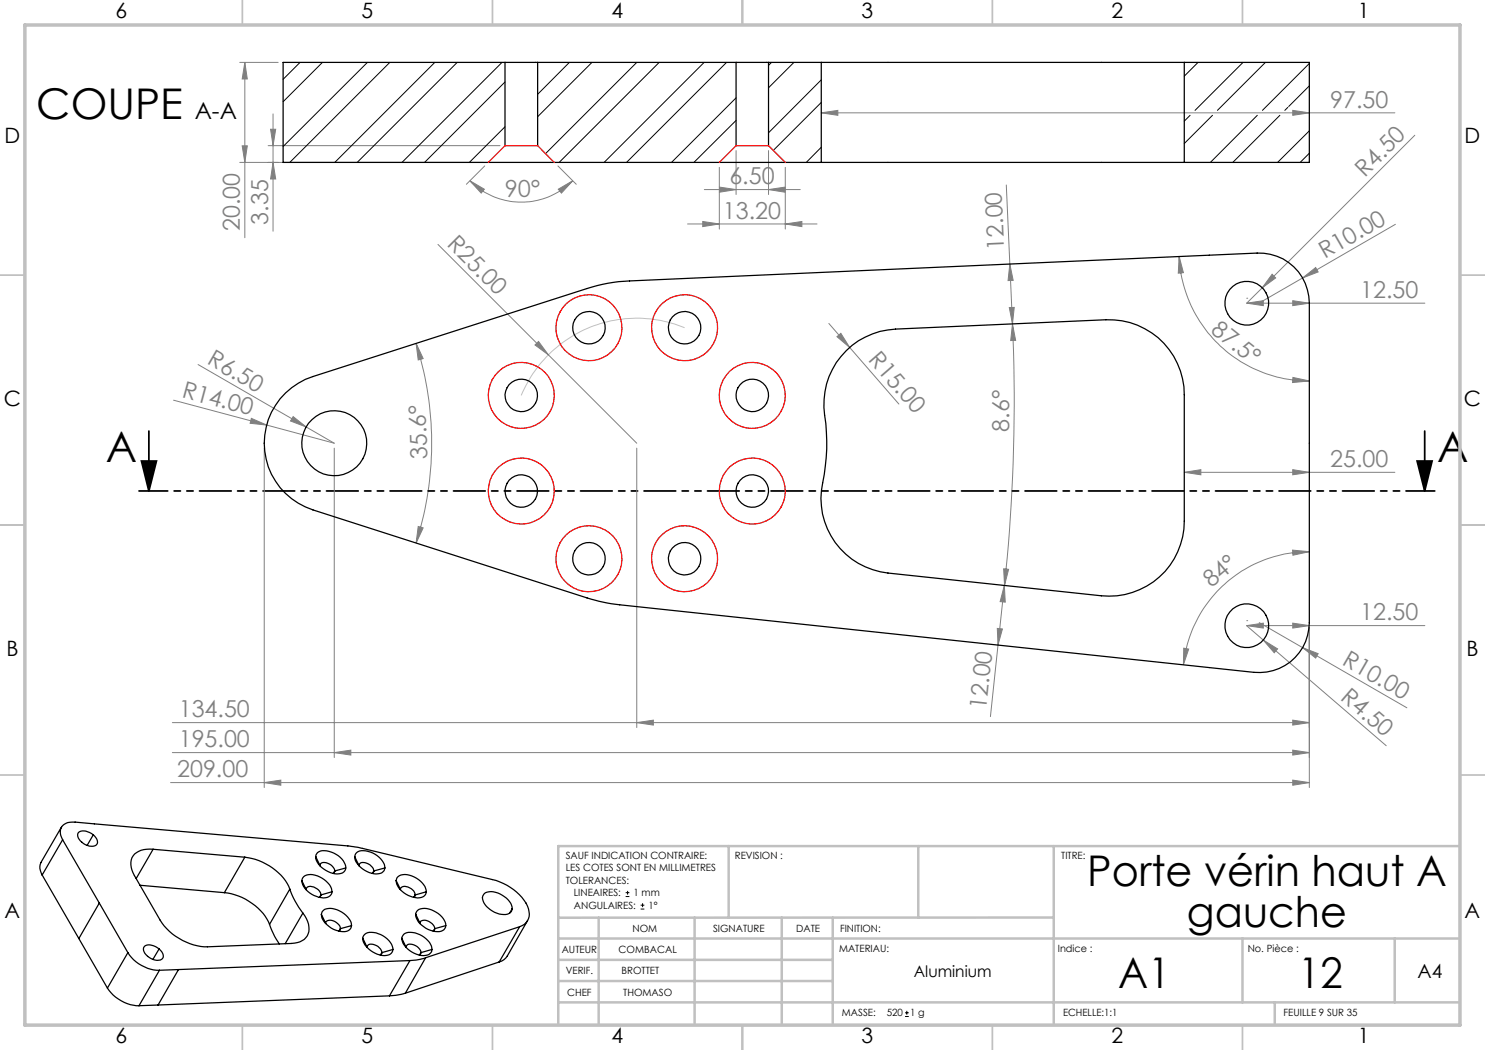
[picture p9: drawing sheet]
<svg xmlns="http://www.w3.org/2000/svg" width="297mm" height="210mm" viewBox="0 0 297 210" stroke-linecap="round" stroke-linejoin="round" font-family="sans-serif">
<path d="M125.1 179.3h.8M125.1 178.5h.8M125.5 178.2v.7M128.1 181.8h.8M128.1 181h.8M128.5 180.6v.8M181 203.3h.8M181 202.6h.8M181.4 202.2v.7" fill="none" stroke="#000" stroke-width=".2"/>
<path d="M28.3 92.2h3l-1.5 6zM29.8 86.2v12M283.4 92.2h3l-1.5 6zM284.9 86.2v12" fill="none" stroke="#000" stroke-width=".35"/>
<g fill="none" stroke="#808080" stroke-width=".2">
<path d="M47.9 12.5h7.7M49 12.5v35M49 12.5l.5 3.3h-1.1zM47.9 32.5h48.8M48.4 29.2h1.1l-.5 3.3zM53.6 29.1h46.4M54.1 25.9h1l-.5 3.2zM54.6 22.8v23.4M54.6 32.5l.5 3.3h-1zM94 36.2l2.9 1.6-.7 .8zM94 36.2a14.5 14.5 0 0 0 20.5 0M96.9 33.2l-3.6 3.7"/>
<path d="M111.6 33.2l3.7 3.7M111.7 37.8l2.8-1.6-2.2 2.4zM140.9 37.9h19.2M143.9 33.5v12.3M143.9 37.4l3.3 .5-3.3 .5zM147.2 30.1v8.8M153.7 37.9l3.3-.5v1zM153.7 30.1v8.8M157.1 33.5v12.3M164.3 22.6l3.3-.5v1zM164.3 22.6h114.7M201.3 37l.7 15.8"/>
<path d="M258.6 22.1l3.3 .5-3.3 .5zM283 27l-30.6 30.6M87.6 48.9l22.1 22.1M137.5 44.8h25.9M140.5 44.3l3.4 .5-3.4 .5zM157.1 44.8l3.3-.5v1zM202 52.8l.6 3.3h-1zM202 52.8l.5 12M235.8 51.3l.9 3.2-1 .1zM235.8 51.3a26.1 26.1 0 0 0 26.1 24.9M249.3 59.6h.1M252.4 57.6l-3.1 3"/>
<path d="M254.4 54.8l.7 .8-2.7 2zM260.5 55.6l2.6-2.1 .5 .9zM260.5 55.6l-8.7 5M279.1 44.9l-18.6 10.7M39.6 72.9l27.3 15.7-13.6-3.6M83.2 68.7l1.4 3-1 .3zM83.2 68.7a65.7 65.7 0 0 1 0 39.9M107 69l.7-.7 2 2.7zM109.7 71l17.7 17.6M165.8 64.7l14 16.1M167.4 67.3l.8-.6 1.7 2.8zM201.9 61.5h.9l-.3 3.3z"/>
<path d="M202.5 64.8l.6 3.3h-1zM202.5 64.8a354.2 354.2 0 0 1-1.6 52.3M249.3 60.6l3.4-.5v1zM249.3 60.6h35.7M258.6 60.1l3.3 .5-3.3 .5zM258.6 75.5l3.3 .7-3.4 .3zM34.7 80l18.6 5M50.3 83.7l3 1.3-3.3-.3zM52.8 89.6v67.9M58.6 83.3l2.6 2.1-3.1-1.2zM66.9 89.6v61.9M127.4 89.6v55.9"/>
<path d="M236.9 94.5l3.3-.6v1.1zM236.9 94.5h42.1M258.6 93.9l3.3 .6-3.3 .5zM83.6 105.3l1 .3-1.4 3zM200.7 113.8l1 .1-.8 3.2zM200.9 117.1l.1 3.3-1-.1zM200.9 117.1l-2.8 26.2M258.5 110l3.4 .3-3.3 .7zM261.9 110.3a25.3 25.3 0 0 0-25.2 22.7M199.5 125.7l1 .1-.9 3.2zM236.7 129.6l1 .2-1 3.2zM249.3 125.1l3.4-.5v1z"/>
<path d="M249.3 124.1h.1M249.3 125.1h35.7M249.3 125.2l3.4 2.8M251.8 124.5l29.6 17.1M252.7 128l2.8 1.8-.7 .8zM252.7 128l24.5 21.1M258.6 124.6l3.3 .5-3.3 .5zM260.5 129.5l3.1 1.2-.5 .9zM261.9 125.5v32M34.1 156.5h227.8M34.5 144.5h227.4M34.5 150.5h227.4"/>
<path d="M52.8 156.5l3.4-.5v1zM66.9 150.5l3.3-.5v1zM127.4 144.5l3.3-.5v1zM258.6 144l3.3 .5-3.3 .5zM258.6 150l3.3 .5-3.3 .5zM258.6 156l3.3 .5-3.3 .5z"/>
</g>
<path d="M136.9 65.5a25 25 0 0 0-32.7 13.6" fill="none" stroke="#c0c0c0" stroke-width=".2"/>
<path d="M287 98.2h-259.2" fill="none" stroke="#000" stroke-width=".35" stroke-dasharray="6.3 1.3 1.3 1.3 1.3 1.3" stroke-dashoffset=".6"/>
<g fill="none" stroke="#c0c0c0" stroke-width=".35">
<path d="M48.5 0v5M98.5 0v5M148.5 0v5M198.5 0v5M248.5 0v5M0 55h5M292 55h5.1M0 105h5M292 105h5.1M0 155h5M292 155h5.1M48.5 205v5.1"/>
<path d="M98.5 205v5.1M148.5 205v5.1M198.5 205v5.1M248.5 205v5.1"/>
</g>
<g fill="none" stroke="#c0c0c0" stroke-width=".5">
<path d="M145.7 169.2v14.3M183.7 169.2v14.3M210.7 169.2v35.5M291.9 169.2h-180.2v35.5M111.9 196.2h54.6M111.9 192h54.6M111.9 187.7h180M119.7 183.5v21.2M138.9 183.5v21.2M156.4 183.5v21.2M166.5 183.5v21.2M210.7 183.5h-98.8"/>
<path d="M248.5 187.7v12.8M278.9 187.7v12.8M111.9 200.5h180M255 200.5v4.2"/>
</g>
<path d="M5 5h287v200h-287z" fill="none" stroke="#c0c0c0" stroke-width=".7"/>
<path d="M283.4 92.2h3l-1.5 6zM28.3 92.2h3l-1.5 6z" fill="#000"/>
<g fill="#808080">
<path d="M107 69l.7-.7 2 2.7z"/>
<path d="M167.4 67.3l.8-.6 1.7 2.8z"/>
<path d="M58.6 83.3l2.6 2.1-3.1-1.2z"/>
<path d="M50.3 83.7l3 1.3-3.3-.3z"/>
<path d="M260.5 55.6l2.6-2.1 .5 .9z"/>
<path d="M254.4 54.8l.7 .8-2.7 2z"/>
<path d="M252.7 128l2.8 1.8-.7 .8z"/>
<path d="M260.5 129.5l3.1 1.2-.5 .9z"/>
<path d="M258.6 93.9l3.3 .6-3.3 .5zM236.9 94.5l3.3-.6v1.1zM258.6 60.1l3.3 .5-3.3 .5zM249.3 60.6l3.4-.5v1z"/>
<path d="M157.1 44.8l3.3-.5v1zM140.5 44.3l3.4 .5-3.4 .5z"/>
<path d="M94 36.2l2.9 1.6-.7 .8zM111.7 37.8l2.8-1.6-2.2 2.4z"/>
<path d="M258.5 110l3.4 .3-3.3 .7zM236.7 129.6l1 .2-1 3.2z"/>
<path d="M200.9 117.1l.1 3.3-1-.1zM199.5 125.7l1 .1-.9 3.2z"/>
<path d="M200.7 113.8l1 .1-.8 3.2zM202.5 64.8l.6 3.3h-1z"/>
<path d="M49 12.5l.5 3.3h-1.1zM48.4 29.2h1.1l-.5 3.3zM54.1 25.9h1l-.5 3.2zM54.6 32.5l.5 3.3h-1z"/>
<path d="M83.6 105.3l1 .3-1.4 3zM83.2 68.7l1.4 3-1 .3z"/>
<path d="M202 52.8l.6 3.3h-1zM201.9 61.5h.9l-.3 3.3z"/>
<path d="M235.8 51.3l.9 3.2-1 .1zM258.6 75.5l3.3 .7-3.4 .3z"/>
<path d="M127.4 144.5l3.3-.5v1zM258.6 144l3.3 .5-3.3 .5zM249.3 125.1l3.4-.5v1zM258.6 124.6l3.3 .5-3.3 .5zM66.9 150.5l3.3-.5v1zM258.6 150l3.3 .5-3.3 .5zM52.8 156.5l3.4-.5v1zM258.6 156l3.3 .5-3.3 .5z"/>
<path d="M143.9 37.4l3.3 .5-3.3 .5zM153.7 37.9l3.3-.5v1zM164.3 22.6l3.3-.5v1zM258.6 22.1l3.3 .5-3.3 .5z"/>
</g>
<g fill="none" stroke="#000" stroke-width=".25">
<path d="M101 12.5h6.5M101 12.5h-44.4v20h107.7M101 12.5v16.6M107.5 12.5v16.6M107.5 12.5h39.7M147.2 12.5h6.5M147.2 12.5v16.6M153.7 12.5v16.6M153.7 12.5h10.6M164.3 12.5h72.6M164.3 12.5v20M236.9 12.5v20"/>
<path d="M236.9 12.5h25v20h-25M164.3 32.5h72.6M57.1 78.6a14.4 14.4 0 0 1 5.5-3.3l54.8-17.6a30.8 30.8 0 0 1 8.5-1.5l125.5-5.6a10 10 0 0 1 10.5 10v63.9a10 10 0 0 1-11.1 10l-126.9-13.5a33.5 33.5 0 0 1-6.5-1.4l-54.8-17.6a14 14 0 0 1-5.5-23.4zM169.3 70.1a15.2 15.2 0 0 1 9.8-4.3l42.1-1.8a15 15 0 0 1 15.7 14.9v25.3a15 15 0 0 1-16.6 15l-42.7-4.6a15 15 0 0 1-13.1-18 40.6 40.6 0 0 0 .3-15.1 14.8 14.8 0 0 1 4.5-11.4zM8.4 175l13.1 22.6M12.3 165.4l-4.1 7.1a2.52 2.52 0 0 0 .2 2.5M12.5 167.9a2.14 2.14 0 0 1-.2-2.4 2.14 2.14 0 0 1 2.2-1.1l55.4 4.8 1.9 .3 26.7 6.4a10.3 10.3 0 0 1 7.2 5.8 2.7 2.7 0 0 1-1.8 3.6M12.5 167.9l7.4 12.7M12.5 167.9l-4.1 7.1M15.7 166.5a2.58 2.58 0 0 1 3.5 1.1 .99 .99 0 0 1 .2 1.2 .99 .99 0 0 1-1.2 .5 2.99 2.99 0 0 1-2.7-2.3zM18.7 167l-1.3 2.1M28 177.1l16.9 1.4"/>
<path d="M30.6 169.9a4 4 0 0 0-4.2 1.6l-.2 1.5 .4 1.5 5.4 9.5a11.8 11.8 0 0 0 9.5 5.4l16.8-.7a3.4 3.4 0 0 0 3.5-2.4l-.1-1.5-.4-1.1-.7-1.1M30.6 169.9l18.4 1.5M30.6 169.9l-3.4 5.8M44.9 178.5a11.4 11.4 0 0 1 9 6.4M49 171.4a11.2 11.2 0 0 1 9 6.4M49 171.4l-4.1 7.1M58 177.8a17.3 17.3 0 0 0 2.6 4.8M58 177.8l-4.1 7.1M60.4 176.1a1.64 1.64 0 0 1 2.1-1.2 4.5 4.5 0 0 1 3.9 3.5M60.4 176.1a4.4 4.4 0 0 0 5.4 3.2 1.18 1.18 0 0 0 .6-.9M60.4 176.1l.8 1.8M61.2 177.9l.1-.2a1.47 1.47 0 0 1 2.1 .1l.5 .4 .3 .8"/>
<path d="M61.2 177.9h.1M63.1 171.3a4.1 4.1 0 0 0 3.4 3.4 1.86 1.86 0 0 0 2.6-1.1M63.1 171.3a1.6 1.6 0 0 1 2.2-1.1 4.3 4.3 0 0 1 3.8 3.4M63.1 171.3l.9 1.8M64 173.1a.82 .82 0 0 1 1.2-.6 2.2 2.2 0 0 1 1.8 1.7M64 173.1v.1M64.2 179l-.3 .5M64.2 179l-.3 .4M66.4 178.4l-2.2 .6M67 174.2l-.4 .5M67 174.2l-.3 .5M69.1 173.6l-2.1 .6"/>
<path d="M70.9 171.3a1.6 1.6 0 0 1 2.2-1.1 4.6 4.6 0 0 1 3.8 3l.1 .4M70.9 171.3a4.2 4.2 0 0 0 3.4 3.4 1.86 1.86 0 0 0 2.7-1.1M70.9 171.3l.9 1.8M71.8 173.1a.82 .82 0 0 1 1.2-.6 2.2 2.2 0 0 1 1.8 1.7M71.8 173.1v.1M74.8 174.2l-.4 .5M74.8 174.2l-.3 .5M77 173.6l-2.2 .6M79.2 176.1a1.64 1.64 0 0 1 2.2-1.2 4.5 4.5 0 0 1 3.9 3.5M79.2 176.1a4.5 4.5 0 0 0 4.3 3.5h.4a1.34 1.34 0 0 0 1.4-1.2M79.2 176.1l.9 1.8M80.1 177.9v-.2a1.51 1.51 0 0 1 2.2 .1l.5 .4 .2 .8"/>
<path d="M80.1 177.9h.1M83 179l-.3 .5M83 179l-.2 .4M85.3 178.4l-2.3 .6M96.9 178.7a4.1 4.1 0 0 1 5 1.6 1.44 1.44 0 0 1-.4 2.5 4.6 4.6 0 0 1-5-3 1.2 1.2 0 0 1 .4-1.1zM19.9 180.6l5.7 9.9M19.9 180.6l-4.1 7.1M21.5 197.6a7.9 7.9 0 0 0 6.3 3.5M25.6 190.5a7.7 7.7 0 0 0 6.3 3.6M25.6 190.5l-4.1 7.1M28.9 189.3a2.27 2.27 0 0 1 2.9 .5 1.32 1.32 0 0 1 .5 2.1 2.85 2.85 0 0 1-3.6-2.1zM31.8 189.8l-1.2 2.1"/>
<path d="M31.9 194.1l-4.1 7M35.7 193.9l-4.1 7.1M53.9 184.9l1 2.4 .9 1.5M60.6 182.6l-3.6 6.1M64.3 182.9a1.46 1.46 0 0 1 1.7-1.2 4.8 4.8 0 0 1 4.3 3.1v.3M64.3 182.9a4.1 4.1 0 0 0 3.4 3.3 1.89 1.89 0 0 0 2.5-.8l.1-.3M64.3 182.9l.8 1.7M65.1 184.6a1.17 1.17 0 0 1 1.9-.3l.8 .7 .3 .7M65.1 184.6v.1M68.1 185.7l-.3 .5M70.3 185.1l-2.2 .6M72.6 187.7a1.6 1.6 0 0 1 2.2-1.2 4.4 4.4 0 0 1 3.8 3.4"/>
<path d="M72.6 187.7a4.2 4.2 0 0 0 3.4 3.3 1.87 1.87 0 0 0 2.6-1.1M72.6 187.7l.8 1.7M73.4 189.4a.82 .82 0 0 1 1.2-.5 2.2 2.2 0 0 1 1.8 1.6M73.4 189.4v.1M76.4 190.5l-.3 .5M77.9 199.2l-46.3 1.8M78.6 189.9l-2.2 .6M80.4 187.7a1.6 1.6 0 0 1 2.1-1.2 4.4 4.4 0 0 1 3.9 3.4M80.4 187.7a4.5 4.5 0 0 0 4.3 3.4h.4a1.34 1.34 0 0 0 1.3-1.2M80.4 187.7l.8 1.7M81.1 198.6l-1.9 .5-1.3 .1M81.2 189.4a.82 .82 0 0 1 1.2-.5 2.08 2.08 0 0 1 1.8 1.6"/>
<path d="M81.2 189.4v.1M82 192.1l-50.1 2M82 192.1l-4.1 7.1M83.1 182.9a1.41 1.41 0 0 1 1.8-1.2 4.8 4.8 0 0 1 4.2 3.1v.3M83.1 182.9a3.9 3.9 0 0 0 2.9 3.1 2.26 2.26 0 0 0 3.1-.6v-.3M83.1 182.9l.9 1.7M84 184.6a.95 .95 0 0 1 1.5-.4l.9 .5 .4 .5 .2 .5M84 184.6v.1M84.2 190.5l-.3 .5M85.1 191.5l-1.8 .5-1.3 .1M85.1 191.5l-4 7.1M86.4 189.9l-2.2 .6"/>
<path d="M87 185.7l-.4 .5M87 185.7l-.3 .5M89.1 185.1l-2.1 .6M99.8 192.4l-18.7 6.2M102.4 181.7l-.5 .9M103.9 185.3l-18.8 6.2M103.9 185.3l-4.1 7.1M105.5 184.1l-4.1 7.2a2.74 2.74 0 0 1-1.6 1.1M31.6 201l-3.8 .1"/>
<circle cx="104.3" cy="79.1" r="3.2"/>
<circle cx="117.8" cy="65.6" r="3.2"/>
<circle cx="136.9" cy="65.6" r="3.2"/>
<circle cx="150.5" cy="79.1" r="3.3"/>
<circle cx="249.4" cy="60.6" r="4.4"/>
<circle cx="66.9" cy="88.6" r="6.5"/>
<circle cx="104.3" cy="98.2" r="3.2"/>
<circle cx="150.5" cy="98.2" r="3.3"/>
<circle cx="117.8" cy="111.7" r="3.3"/>
<circle cx="136.9" cy="111.7" r="3.2"/>
<circle cx="249.4" cy="125.1" r="4.4"/>
</g>
<g fill="none" stroke="#f00" stroke-width=".25">
<path d="M97.6 32.5l3.4-3.4h6.5l3.3 3.4M143.9 32.5l3.3-3.4h6.5l3.4 3.4"/>
<circle cx="104.2" cy="79.1" r="6.6"/>
<circle cx="117.8" cy="65.5" r="6.6"/>
<circle cx="136.9" cy="65.5" r="6.6"/>
<circle cx="150.5" cy="79.1" r="6.6"/>
<circle cx="104.2" cy="98.2" r="6.6"/>
<circle cx="150.5" cy="98.2" r="6.6"/>
<circle cx="117.8" cy="111.8" r="6.6"/>
<circle cx="136.9" cy="111.7" r="6.6"/>
</g>
<g fill="none" stroke="#000" stroke-width=".2">
<path d="M60 12.5l-3.4 3.4M64.5 12.5l-7.9 7.8M73.5 12.5l-16.9 16.8M78 12.5l-20 20M87 12.5l-20 20M91.4 12.5l-20 20M100.4 12.5l-20 20M101 16.4l-16.1 16.1M113.9 12.5l-6.4 6.4M118.4 12.5l-10.9 10.8M127.4 12.5l-18.3 18.2M131.8 12.5l-20 20"/>
<path d="M140.8 12.5l-20 20M145.3 12.5l-20 20M147.2 19.6l-12.9 12.9M154.3 12.5l-.6 .6M158.8 12.5l-5.1 5.1M164.3 16l-10.6 10.6M239.6 12.5l-2.7 2.7M248.6 12.5l-9.6 9.6M253.1 12.5l-9.6 9.6M261.9 17.2l-4.2 4.1M261.9 12.7l-9.4 9.4M101 25.4l-7.1 7.1"/>
<path d="M147.2 24.1l-8.4 8.4M164.3 29.4l-3 3.1M164.3 20.5l-9.6 9.6M238 23.1l-1.1 1.1M242.5 23.1l-5.6 5.6M251.5 23.1l-9.4 9.4M256 23.1l-9.4 9.4M257.6 21.5l-.6 .6M261.9 26.2l-6.4 6.3M261.9 30.6l-1.9 1.9"/>
</g>
<g font-size="8.5">
<text x="7.3" y="23.8">COUPE</text>
<text x="21.1" y="92.5">A</text>
<text x="287.4" y="92.5">A</text>
<text x="217.5" y="177.2">Porte vérin haut A</text>
<text x="237.4" y="185.3">gauche</text>
<text x="223.6" y="197.5">A1</text>
<text x="259.7" y="197.5">12</text>
</g>
<text font-size="4.7" x="38.9" y="23.8">A-A</text>
<g font-size="4.7" fill="#808080">
<text x="266.1" y="21.5">97.50</text>
<text x="272.9" y="35.6" transform="rotate(-45 272.9 35.6)">R4.50</text>
<text x="101.1" y="39.5" transform="rotate(-1 101.1 39.5)">90°</text>
<text x="145.9" y="36.9">6.50</text>
<text x="48" y="46.2" transform="rotate(-90 48 46.2)">20.00</text>
<text x="53.6" y="44.9" transform="rotate(-90 53.6 44.9)">3.35</text>
<text x="144.6" y="43.8">13.20</text>
<text x="89.2" y="49.1" transform="rotate(45 89.2 49.1)">R25.00</text>
<text x="200.8" y="49.9" transform="rotate(-93 200.8 49.9)">12.00</text>
<text x="265" y="51.9" transform="rotate(-30 265 51.9)">R10.00</text>
<text x="272.1" y="59.6">12.50</text>
<text x="242" y="66.3" transform="rotate(39 242 66.3)">87.5°</text>
<text x="41.3" y="72.7" transform="rotate(30 41.3 72.7)">R6.50</text>
<text x="173.5" y="72" transform="rotate(49 173.5 72)">R15.00</text>
<text x="36.2" y="79.4" transform="rotate(15 36.2 79.4)">R14.00</text>
<text x="201.8" y="86.3" transform="rotate(-90 201.8 86.3)">8.6°</text>
<text x="85.5" y="91.8" transform="rotate(-92 85.5 91.8)">35.6°</text>
<text x="266.1" y="93.4">25.00</text>
<text x="242.3" y="117.7" transform="rotate(-40 242.3 117.7)">84°</text>
<text x="272.1" y="124.1">12.50</text>
<text x="268.2" y="132.8" transform="rotate(30 268.2 132.8)">R10.00</text>
<text x="35.8" y="143.5">134.50</text>
<text x="197.2" y="141.9" transform="rotate(-84 197.2 141.9)">12.00</text>
<text x="267.9" y="139.8" transform="rotate(41 267.9 139.8)">R4.50</text>
<text x="35.8" y="149.5">195.00</text>
<text x="35.4" y="155.5">209.00</text>
</g>
<g font-size="4.2">
<text x="23.1" y="3.6">6</text>
<text x="72.3" y="3.6">5</text>
<text x="122.3" y="3.6">4</text>
<text x="172.3" y="3.6">3</text>
<text x="222.3" y="3.6">2</text>
<text x="271.6" y="3.6">1</text>
<text x=".9" y="28.6">D</text>
<text x="292.9" y="28.6">D</text>
<text x=".8" y="81.1">C</text>
<text x="292.8" y="81.1">C</text>
<text x="1.3" y="131.1">B</text>
<text x="293.3" y="131.1">B</text>
<text x=".9" y="183.6">A</text>
<text x="292.9" y="183.6">A</text>
<text x="23.1" y="208.6">6</text>
<text x="72.3" y="208.6">5</text>
<text x="122.3" y="208.6">4</text>
<text x="172.3" y="208.6">3</text>
<text x="222.3" y="208.6">2</text>
<text x="271.6" y="208.6">1</text>
</g>
<text font-size="3.9" x="283.5" y="195.6">A4</text>
<text font-size="3.2" x="182.8" y="195.5">Aluminium</text>
<g font-size="2">
<text x="113.1" y="171.8">SAUF INDICATION CONTRAIRE:</text>
<text x="147" y="171.8">REVISION :</text>
<text x="212.3" y="171.8">TITRE:</text>
<text x="113.1" y="174.3">LES COTES SONT EN MILLIMETRES</text>
<text x="113.1" y="176.8">TOLERANCES:</text>
<text x="114.8" y="179.3">LINEAIRES:</text>
<text x="126.7" y="179.3">1 mm</text>
<text x="114.8" y="181.8">ANGULAIRES:</text>
<text x="129.7" y="181.8">1°</text>
<text x="112.4" y="190.5">AUTEUR</text>
<text x="123.7" y="190.5">COMBACAL</text>
<text x="126.5" y="186.4">NOM</text>
<text x="142.6" y="186.4">SIGNATURE</text>
<text x="159.2" y="186.4">DATE</text>
<text x="167.8" y="190.3">MATERIAU:</text>
<text x="168" y="186.4">FINITION:</text>
<text x="211.6" y="190.3">Indice :</text>
<text x="249.5" y="190.3">No. Pièce :</text>
<text x="113.1" y="194.9">VERIF.</text>
<text x="124.3" y="194.9">BROTTET</text>
<text x="113.4" y="199.2">CHEF</text>
<text x="124.6" y="199.2">THOMASO</text>
<text x="168.4" y="203.3">MASSE:</text>
<text x="177.3" y="203.3">520</text>
<text x="182" y="203.3">1 g</text>
<text x="212.6" y="203.3">ECHELLE:1:1</text>
<text x="256.7" y="203.3">FEUILLE 9 SUR 35</text>
</g>
</svg>
